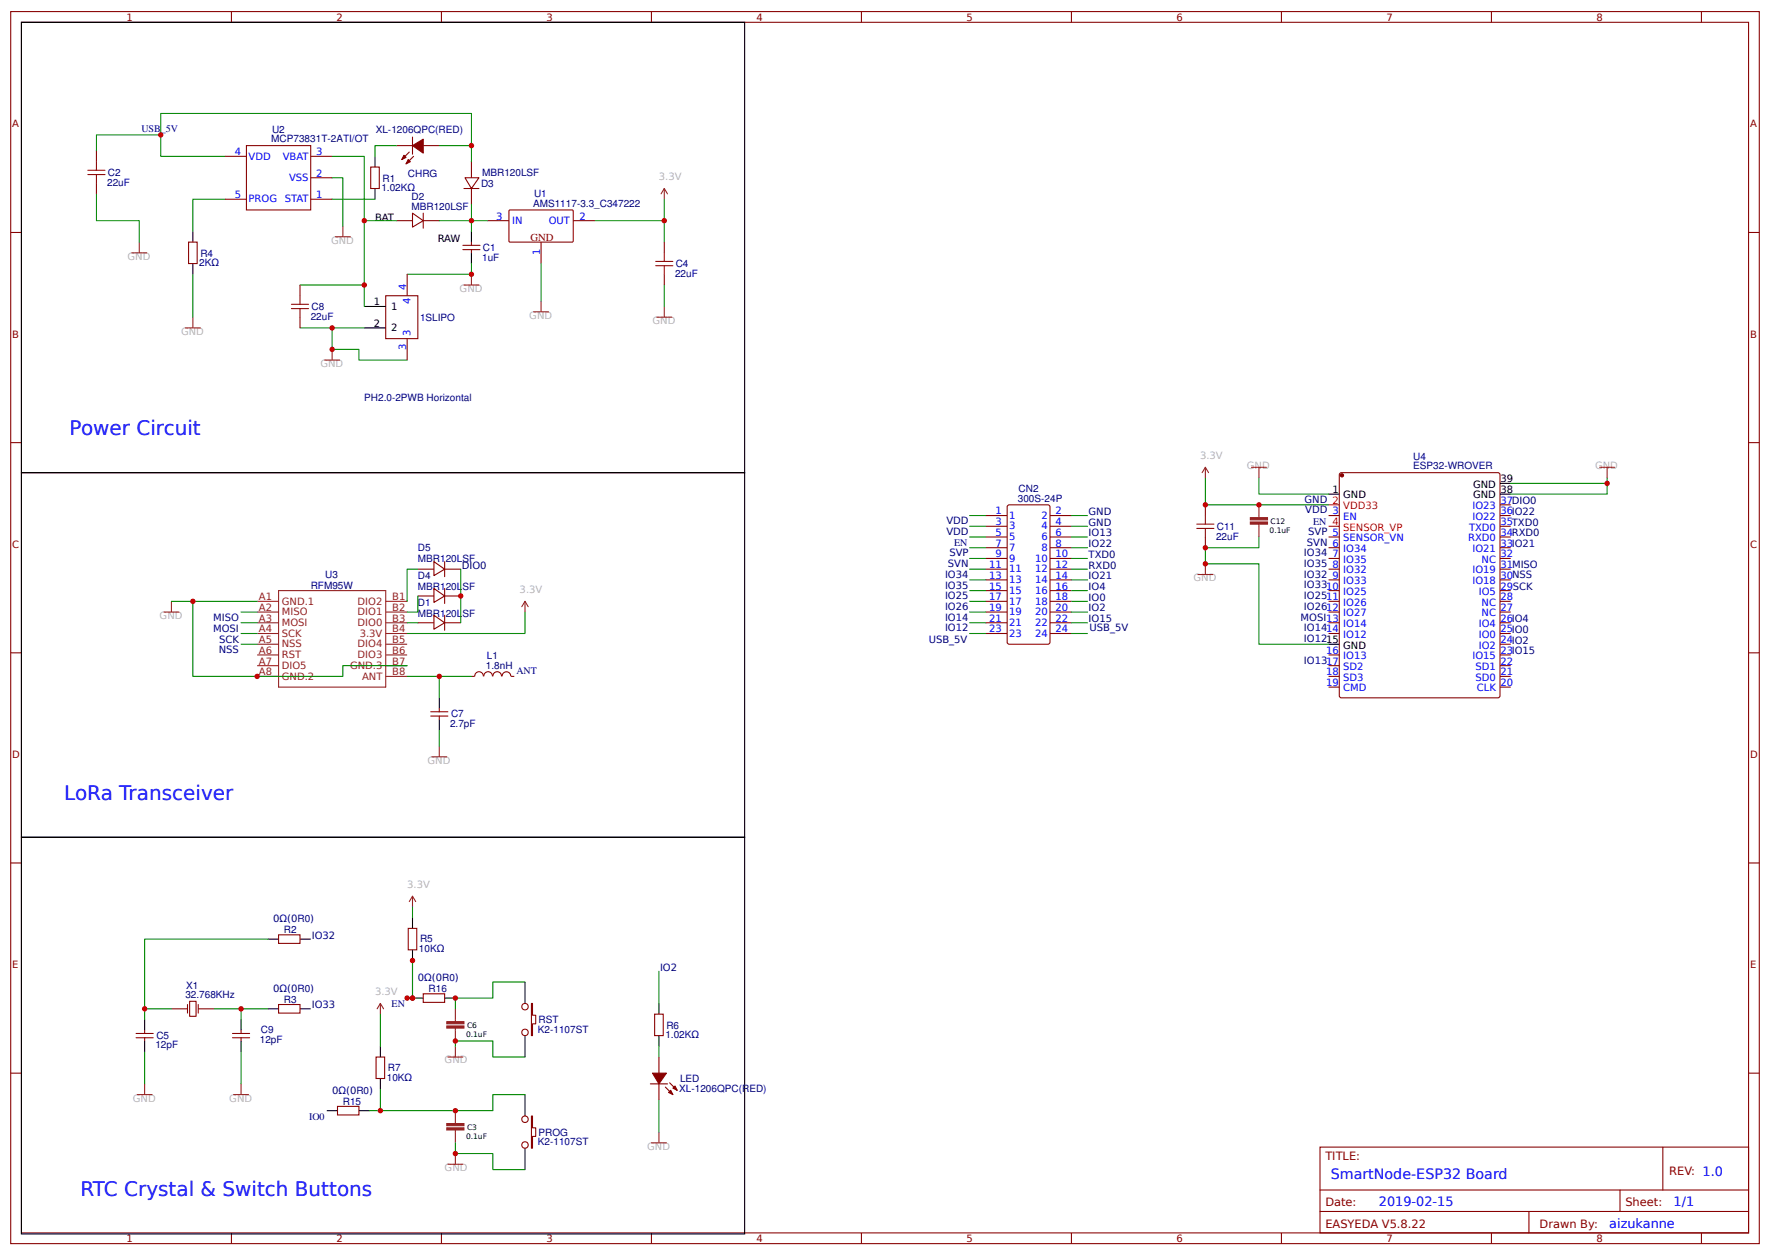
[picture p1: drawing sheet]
<svg xmlns="http://www.w3.org/2000/svg" width="437mm" height="310mm" viewBox="0 0 437 310" stroke-linecap="round" stroke-linejoin="round" font-family="sans-serif">
<g fill="none" stroke="#800" stroke-width=".26">
<path d="M2.6 2.9h431.8v304h-431.8zM5.3 5.5h426.5v298.7h-426.5zM57.1 2.9v2.6M109 2.9v2.6M160.9 2.9v2.6M212.7 2.9v2.6M264.6 2.9v2.6M316.4 2.9v2.6M368.3 2.9v2.6M420.2 2.9v2.6M23.8 37.3v2.6M55.6 38.6h5.3"/>
<path d="M60.9 35.9h15.8v15.9h-15.8zM76.7 38.6h5.3M97.9 35.9h4M101.1 37.5l-1.9 1.9M101.9 33.8v4.2M102.1 38.6l-1.8 1.8M104.5 35.9h4M116.4 39.9v4M2.6 57.4h2.7M23.8 45.2v2.6M46.6 59.7h2.1v5.3h-2.1zM55.6 49.2h5.3"/>
<path d="M76.7 49.2h5.3M76.7 43.9h5.3M91.5 41.2h2.2v5.3h-2.2zM97.9 54.5h4M101.9 52.6l2.6 1.9-2.6 1.5zM104.5 54.5h4M104.5 52.6v3.7M114.6 46.5h3.7M114.8 43.9h3.5l-1.9 2.6zM116.4 46.5v4M116.4 59.7v.8M120.4 54.5h5.3"/>
<path d="M125.7 51.9l.2-.1h15.5l.2 .3-.1 7.5-.2 .1h-15.5l-.1-.2zM133.6 59.7v5.3M141.6 54.5h5.2M164 59.7v2.7M431.8 57.4h2.6M74.1 70.3v2.7M74.1 78.3v2.6M95.2 73h8v10.6h-8zM100.5 67.7v5.3M114.3 61.6h4.2M114.3 60.5h4.2M116.4 61.6v.8"/>
<path d="M164 67.7v2.6M100.5 83.6v5.2M2.6 109.2h2.7M330.8 116.9l.5-.3h38.6l.4 .3 .1 54.8-.2 .4-38.9 .1-.5-.3zM431.8 109.2h2.6M107.2 138.6l2.6 1.8-2.6 1.6zM109.8 138.6v3.7M243.4 127.2h5.3M243.4 132.5h5.3M243.4 135.1h5.3M243.4 137.8h5.3M243.4 129.9h5.3"/>
<path d="M248.8 124.8l.4-.2h9.6l.4 .2 .1 33.6-.3 .5-9.8 .1-.4-.3zM259.3 127.2h5.3M259.3 132.5h5.3M259.3 135.1h5.3M259.3 137.8h5.3M259.3 129.9h5.3M297.7 124.6v2.6M297.7 132.5v2.6M328.1 127.2h2.6M328.1 132.5h2.6M328.1 135.1h2.6M328.1 137.8h2.6"/>
<path d="M370.4 127.2h2.7M370.4 132.5h2.7M370.4 135.1h2.7M370.4 137.8h2.7M370.4 129.9h2.7M370.4 124.6h2.7M103.2 140.4h4M103.2 153.7h4M103.2 147.1h4M107.2 151.8l2.6 1.9-2.6 1.6zM107.2 145.2l2.6 1.9-2.6 1.5zM109.8 140.4h4"/>
<path d="M109.8 153.7h4M109.8 145.2v3.7M109.8 151.8v3.7M109.8 147.1h4M243.4 140.4h5.3M243.4 143.1h5.3M243.4 145.7h5.3M243.4 148.4h5.3M243.4 151h5.3M243.4 153.7h5.3M243.4 156.3h5.3M259.3 140.4h5.3"/>
<path d="M259.3 143.1h5.3M259.3 145.7h5.3M259.3 148.4h5.3M259.3 151h5.3M259.3 153.7h5.3M259.3 156.3h5.3M328.1 140.4h2.6M328.1 143.1h2.6M328.1 145.7h2.6M328.1 148.4h2.6M328.1 151h2.6M328.1 153.7h2.6"/>
<path d="M328.1 156.3h2.6M370.4 140.4h2.7M370.4 143.1h2.7M370.4 145.7h2.7M370.4 148.4h2.7M370.4 151h2.7M370.4 153.7h2.7M370.4 156.3h2.7M370.4 159h2.7M2.6 161.1h2.7M106.4 176.7h4.2M106.4 175.6h4.2"/>
<path d="M108.5 174.8v.8M108.5 176.7v.8M119.3 166.9a1.06 1.06 0 0 0-1-1.2 1.06 1.06 0 0 0-1.1 1.2h-.8M119.5 166.9a1.06 1.06 0 0 1 1-1.2 1.06 1.06 0 0 1 1.1 1.2M121.7 166.9a1.06 1.06 0 0 1 1.1-1.2 1.06 1.06 0 0 1 1 1.2M124 166.9a1.06 1.06 0 0 1 1.1-1.1 1.06 1.06 0 0 1 1 1.1M126.2 166.9h.8M328.1 161.6h2.6M328.1 164.3h2.6M328.1 166.9h2.6M328.1 169.5h2.6M370.4 161.6h2.7"/>
<path d="M370.4 164.3h2.7M370.4 166.9h2.7M370.4 169.5h2.7M431.8 161.1h2.6M2.6 212.9h2.7M431.8 212.9h2.6M68.8 230.7h5.3v2.1h-5.3zM100.8 229.1h2.1v5.3h-2.1zM33.6 256.1h4.2M33.6 255h4.2M35.7 254.2v.8M35.7 256.1v.8"/>
<path d="M42.3 248.9h4M46.3 247.9v2.1M46.8 247.1h1.6v3.7h-1.6zM48.9 248.9h4M48.9 247.9v2.1M57.4 256.1h4.2M57.4 255h4.2M59.5 254.2v.8M59.5 256.1v.8M68.8 247.9h5.3v2.1h-5.3zM104.5 245.2h5.3v2.1h-5.3zM131.2 247.6h.3v2.9h.8v2.1h-.8v2.9h-.3z"/>
<path d="M161.7 250.2h2.1v5.3h-2.1zM2.6 264.8h2.7M83.3 273h5.3v2.1h-5.3zM92.9 260.8h2.1v5.3h-2.1zM131.2 275.4h.3v2.9h.8v2.1h-.8v2.9h-.3zM160.6 267.4h4.2M162.7 260.8v4M162.7 267.4v4M164.3 268.2l1.9 1.9M165.4 267.2l1.8 1.8M431.8 264.8h2.6M326 283.1h105.8v21.1h-105.8z"/>
<path d="M326 293.6h105.8M326 298.9h105.8M377.6 298.9v5.3M400 293.6v5.3M410.6 283.1v10.5M57.1 304.2v2.7M109 304.2v2.7M160.9 304.2v2.7M212.7 304.2v2.7M264.6 304.2v2.7M316.4 304.2v2.7M368.3 304.2v2.7"/>
<path d="M420.2 304.2v2.7"/>
<circle cx="129.6" cy="254.7" r=".8"/>
<circle cx="129.6" cy="248.4" r=".8"/>
<circle cx="129.6" cy="276.2" r=".8"/>
<circle cx="129.6" cy="282.5" r=".8"/>
</g>
<g fill="none" stroke="#8d2323" stroke-width=".26">
<path d="M34.4 59.7v2.7M82.8 58.4h3.7M84.7 55.8v2.6M164 46.5v2.7M164 46.5l.8 1.3M164 46.5l-.8 1.3M32.5 62.4h3.7M47.6 78.3v2.6M114.6 70.3h3.7M116.4 67.7v2.6M131.8 76.9h3.7M133.6 74.3v2.6"/>
<path d="M162.2 78.3h3.7M164 75.6v2.7M45.8 80.9h3.7M80.2 88.8h3.7M82 86.2v2.6M297.7 115.3v2.7M297.7 115.3l.7 1.3M297.7 115.3l-.8 1.3M309 115.3h3.7M310.9 115.3v2.7M395 115.3h3.7M396.9 115.3v2.7"/>
<path d="M297.7 139.1v2.7M310.9 124.6v3.1M310.9 129.3v3.2M40.5 151h3.7M42.3 148.4v2.6M63.5 151h5.3M63.5 148.4h5.3M63.5 153.7h5.3M63.5 156.3h5.3M63.5 159h5.3M68.8 145.7h26.4v23.8h-26.4zM95.2 151h5.3"/>
<path d="M95.2 148.4h5.3M95.2 153.7h5.3M95.2 156.3h5.3M95.2 159h5.3M129.6 148.4v2.6M129.6 148.4l.8 1.3M129.6 148.4l-.7 1.3M295.8 141.8h3.7M63.5 161.6h5.3M63.5 164.3h5.3M63.5 166.9h5.3M95.2 161.6h5.3"/>
<path d="M95.2 164.3h5.3M95.2 166.9h5.3M106.6 186.7h3.7M108.5 184.1v2.6M101.9 221.1v2.7M101.9 221.1l.8 1.4M101.9 221.1l-.8 1.4M93.9 247.6v2.6M93.9 247.6l.8 1.3M93.9 247.6l-.8 1.3M112.4 248.9v3.2M112.4 253.7v3.2"/>
<path d="M112.4 258.2v2.6M33.9 270.1h3.7M35.7 267.4v2.7M57.7 270.1h3.7M59.5 267.4v2.7M110.6 260.8h3.7M112.4 274.1v3.1M112.4 278.8v3.2M162.7 279.3v2.7M110.6 287.3h3.7M112.4 284.6v2.7M160.9 282h3.7"/>
</g>
<g fill="none" stroke="#080" stroke-width=".26">
<path d="M39.7 33.3h-15.9v4M55.6 38.6h-15.9v-10.6h76.7v11.9M82 38.6h8v15.9M97.9 35.9h-5.3v2.7M108.5 35.9h7.9M23.8 47.8v6.7h10.6v5.2M55.6 49.2h-8v7.9M82 43.9h2.7v11.9M82 49.2h10.6M90 54.5v15.8h-15.9M90 54.5h7.9M108.5 54.5h11.9"/>
<path d="M116.4 50.5v6.6M164 49.2v5.3h-17.2M164 54.5v5.2M47.6 67.7v10.6M90 70.3v5.3M116.4 65v2.7h-15.9M133.6 65v9.3M164 70.3v5.3M74.1 80.9h15.9M82 80.9v5.3h6.6v2.6h11.9M297.7 118v6.6h30.4M310.9 118v3.9h17.2"/>
<path d="M373.1 119.3h23.8M396.9 118v3.9h-23.8M239.4 127.2h4M239.4 135.1h4M239.4 132.5h4M239.4 129.9h4M239.4 137.8h4M264.6 127.2h4M264.6 135.1h4M264.6 132.5h4M264.6 129.9h4M264.6 137.8h4"/>
<path d="M310.9 132.5v2.6h-13.2v4h13.2v19.9h17.2M42.3 148.4h21.2M47.6 148.4v18.5h37.1v-2.6h15.8M59.5 153.7h4M59.5 151h4M59.5 156.3h4M59.5 159h4M100.5 153.7h2.7M103.2 140.4h-2.7v8M103.2 147.1v3.9h-2.7M113.8 140.4v13.3M129.6 151v5.3h-29.1"/>
<path d="M239.4 148.4h4M239.4 153.7h4M239.4 140.4h4M239.4 143.1h4M239.4 145.7h4M239.4 151h4M239.4 156.3h4M264.6 148.4h4M264.6 153.7h4M264.6 140.4h4M264.6 143.1h4M264.6 145.7h4"/>
<path d="M264.6 151h4M264.6 156.3h4M100.5 166.9h8v5.3M108.5 166.9h7.9M108.5 180.1v4M66.1 231.7h-30.4v17.2M101.9 237v9.3h-1.4h1.4M101.9 223.8v2.6M162.7 239.7v7.9M35.7 259.5v7.9M42.3 248.9h-6.6v2.7M52.9 248.9h6.6v2.7"/>
<path d="M59.5 259.5v7.9M59.5 248.9h6.6M93.9 250.2v8M112.4 258.2v-1.3h9.3v3.9h7.9M129.6 242.3h-7.9v4h-9.3v2.6M162.7 258.2v2.6M93.9 268.8v5.3M129.6 270.1h-7.9v4h-30.4M162.7 271.4v7.9M112.4 282v2.6h9.3v4h7.9"/>
</g>
<g fill="none" stroke="#000" stroke-width=".26">
<path d="M5.3 5.5h178.6v111.1h-178.6zM92.6 38.6v2.6M47.6 57.1v2.6M92.6 46.5v2.7M116.4 57.1v2.6M47.6 65v2.7M90 75.6h5.2M116.4 62.4v2.6M90 80.9h5.2M5.3 116.6h178.6v90h-178.6zM370.4 119.3h2.7M328.1 121.9h2.6"/>
<path d="M370.4 121.9h2.7M328.1 159h2.6M108.5 172.2v2.6M108.5 177.5v2.6M5.3 206.6h178.6v97.9h-178.6zM66.1 231.7h2.7M74.1 231.7h2.6M101.9 226.4v2.7M101.9 234.4v2.6M35.7 251.6v2.6M35.7 256.9v2.6M59.5 251.6v2.6"/>
<path d="M59.5 256.9v2.6M66.1 248.9h2.7M74.1 248.9h2.6M93.9 258.2v2.6M101.9 246.3h2.6M109.8 246.3h2.6M129.6 242.3v5.3M129.6 255.5v5.3M162.7 247.6v2.6M162.7 255.5v2.7M80.7 274.1h2.6M88.6 274.1h2.7"/>
<path d="M93.9 266.1v2.7M129.6 270.1v5.3M129.6 283.3v5.3"/>
</g>
<g fill="#800" stroke="#800" stroke-width=".26">
<path d="M99.7 38.3l.6 .5-1.1 .6z"/>
<path d="M100.8 39.4l.5 .5-1 .5z"/>
<path d="M101.9 35.9l2.6-1.6v3.5z"/>
<path d="M165.1 269.6l.5-.6 .6 1.1z"/>
<path d="M166.2 268.5l.5-.5 .5 1z"/>
<path d="M161.1 264.8h3.5l-1.9 2.6z"/>
<circle cx="331.4" cy="117.3" r=".4"/>
</g>
<g fill="#8d2323" stroke="#8d2323" stroke-width=".26">
<path d="M110.3 278.3h4.3v.5h-4.3z"/>
<path d="M110.3 277.2h4.3v.6h-4.3z"/>
<path d="M110.3 253.2h4.3v.5h-4.3z"/>
<path d="M110.3 252.1h4.3v.5h-4.3z"/>
<path d="M308.8 128.8h4.2v.5h-4.2z"/>
<path d="M308.8 127.7h4.2v.6h-4.2z"/>
</g>
<path d="M328.1 124.6h2.6M328.1 129.9h2.6" fill="none" stroke="#f00" stroke-width=".26"/>
<g fill="none" stroke="#a00000" stroke-width=".26">
<path d="M23.8 39.9v2.1M21.7 43.1h4.2M21.7 42h4.2M23.8 43.1v2.1M72 76.1h4.2M72 75.1h4.2M74.1 73v2.1M74.1 76.1v2.2M161.9 65.6h4.3M161.9 64.5h4.3M164 62.4v2.1M164 65.6v2.1"/>
<path d="M295.5 130.4h4.3M295.5 129.3h4.3M297.7 127.2v2.1M297.7 130.4v2.1"/>
</g>
<g fill="#c00">
<circle cx="90" cy="70.3" r=".66"/>
<circle cx="90" cy="54.5" r=".66"/>
<circle cx="93.9" cy="274.1" r=".66"/>
<circle cx="116.4" cy="67.7" r=".66"/>
<circle cx="82" cy="86.2" r=".66"/>
<circle cx="396.9" cy="119.3" r=".66"/>
<circle cx="297.7" cy="139.1" r=".66"/>
<circle cx="310.9" cy="124.6" r=".66"/>
<circle cx="101.9" cy="246.3" r=".66"/>
<circle cx="35.7" cy="248.9" r=".66"/>
<circle cx="108.5" cy="166.9" r=".66"/>
<circle cx="63.5" cy="166.9" r=".66"/>
<circle cx="47.6" cy="148.4" r=".66"/>
<circle cx="82" cy="80.9" r=".66"/>
<circle cx="116.4" cy="35.9" r=".66"/>
<circle cx="116.4" cy="54.5" r=".66"/>
<circle cx="39.7" cy="33.3" r=".66"/>
<circle cx="164" cy="54.5" r=".66"/>
<circle cx="112.4" cy="274.1" r=".66"/>
<circle cx="112.4" cy="256.9" r=".66"/>
<circle cx="113.8" cy="147.1" r=".66"/>
<circle cx="59.5" cy="248.9" r=".66"/>
<circle cx="112.4" cy="246.3" r=".66"/>
<circle cx="101.9" cy="237" r=".66"/>
<circle cx="297.7" cy="135.1" r=".66"/>
<circle cx="297.7" cy="124.6" r=".66"/>
<circle cx="112.4" cy="284.6" r=".66"/>
<circle cx="100.5" cy="246.3" r=".66"/>
</g>
<g font-size="4.9" fill="#00f">
<text x="17.2" y="107.4">Power Circuit</text>
<text x="15.9" y="197.3">LoRa Transceiver</text>
<text x="19.8" y="295.2">RTC Crystal &amp; Switch Buttons</text>
</g>
<text font-size="3.5" fill="#00f" x="328.6" y="291">SmartNode-ESP32 Board</text>
<g font-size="3.2" fill="#00f">
<text x="340.5" y="297.6">2019-02-15</text>
<text x="413.3" y="297.6">1/1</text>
<text x="397.4" y="302.9">aizukanne</text>
</g>
<g font-size="2.8" fill="#800">
<text x="327.3" y="286.2">TITLE:</text>
<text x="412.2" y="289.9">REV: 1.0</text>
<text x="327.3" y="297.6">Date:</text>
<text x="401.4" y="297.6">Sheet:</text>
<text x="327.3" y="302.9">EASYEDA V5.8.22</text>
<text x="380.2" y="302.9">Drawn By:</text>
</g>
<text font-size="2.6" fill="#800" x="131" y="59.5">GND</text>
<g font-size="2.5" fill="#800">
<text x="31.2" y="5.1">1</text>
<text x="83.1" y="5.1">2</text>
<text x="134.9" y="5.1">3</text>
<text x="186.8" y="5.1">4</text>
<text x="238.7" y="5.1">5</text>
<text x="290.5" y="5.1">6</text>
<text x="342.4" y="5.1">7</text>
<text x="394.2" y="5.1">8</text>
<text x="3" y="31.4">A</text>
<text x="432.2" y="31.4">A</text>
<text x="3" y="83.3">B</text>
<text x="432.2" y="83.3">B</text>
<text x="3" y="135.1">C</text>
<text x="432.2" y="135.1">C</text>
<text x="3" y="187">D</text>
<text x="432.2" y="187">D</text>
<text x="3" y="238.9">E</text>
<text x="432.2" y="238.9">E</text>
<text x="31.2" y="306.5">1</text>
<text x="83.1" y="306.5">2</text>
<text x="134.9" y="306.5">3</text>
<text x="186.8" y="306.5">4</text>
<text x="238.7" y="306.5">5</text>
<text x="290.5" y="306.5">6</text>
<text x="342.4" y="306.5">7</text>
<text x="394.2" y="306.5">8</text>
</g>
<g font-size="2.5" fill="#000080">
<text x="34.9" y="32.7">USB_5V</text>
<text x="67" y="35.1">MCP73831T-2ATI/OT</text>
<text x="67.2" y="32.7">U2</text>
<text x="92.8" y="32.9">XL-1206QPC(RED)</text>
<text x="26.5" y="45.8">22uF</text>
<text x="26.6" y="43.4">C2</text>
<text x="94.2" y="47.2">1.02KΩ</text>
<text x="94.5" y="44.8">R1</text>
<text x="100.7" y="43.8">CHRG</text>
<text x="118.8" y="46.1">D3</text>
<text x="119.1" y="43.5">MBR120LSF</text>
<text x="101.6" y="51.8">MBR120LSF</text>
<text x="101.6" y="49.5">D2</text>
<text x="131.6" y="51">AMS1117-3.3_C347222</text>
<text x="131.9" y="48.6">U1</text>
<text x="49.2" y="65.7">2KΩ</text>
<text x="49.5" y="63.3">R4</text>
<text x="119.1" y="64.3">1uF</text>
<text x="119.3" y="61.9">C1</text>
<text x="166.9" y="65.9">C4</text>
<text x="166.7" y="68.3">22uF</text>
<text x="76.9" y="76.5">C8</text>
<text x="76.7" y="78.9">22uF</text>
<text x="103.7" y="79.1">1SLIPO</text>
<text x="90" y="99">PH2.0-2PWB Horizontal</text>
<text x="349" y="113.5">U4</text>
<text x="349" y="115.8">ESP32-WROVER</text>
<text x="251.4" y="123.8">300S-24P</text>
<text x="251.5" y="121.4">CN2</text>
<text x="322.2" y="124">GND 2</text>
<text x="233.7" y="132">VDD</text>
<text x="233.7" y="129.3">VDD</text>
<text x="268.8" y="127.1">GND</text>
<text x="268.8" y="129.7">GND</text>
<text x="300.5" y="130.7">C11</text>
<text x="322.3" y="126.7">VDD 3</text>
<text x="323.1" y="132">SVP 5</text>
<text x="324.3" y="129.5">EN 4</text>
<text x="103.2" y="136.1">D5</text>
<text x="234.4" y="137.3">SVP</text>
<text x="235.6" y="134.8">EN</text>
<text x="268.8" y="132.4">IO13</text>
<text x="268.8" y="137.6">TXD0</text>
<text x="268.8" y="135">IO22</text>
<text x="300.3" y="133.1">22uF</text>
<text x="322" y="137.3">IO34</text>
<text x="322.7" y="134.6">SVN 6</text>
<text x="80.3" y="142.6">U3</text>
<text x="103.2" y="143">D4</text>
<text x="103.2" y="138.7">MBR120LSF</text>
<text x="114" y="140.3">DIO0</text>
<text x="233.4" y="142.6">IO34</text>
<text x="234.1" y="139.9">SVN</text>
<text x="268.8" y="142.9">IO21</text>
<text x="268.8" y="140.3">RXD0</text>
<text x="322" y="139.9">IO35</text>
<text x="322" y="142.6">IO32</text>
<text x="76.7" y="145.3">RFM95W</text>
<text x="103.2" y="149.6">D1</text>
<text x="103.2" y="145.6">MBR120LSF</text>
<text x="233.4" y="145.2">IO35</text>
<text x="233.4" y="147.8">IO25</text>
<text x="268.8" y="148.2">IO0</text>
<text x="268.8" y="145.6">IO4</text>
<text x="322" y="147.8">IO2511</text>
<text x="322" y="145.2">IO3310</text>
<text x="52.6" y="153.3">MISO</text>
<text x="52.6" y="155.9">MOSI</text>
<text x="103.2" y="152.2">MBR120LSF</text>
<text x="233.4" y="150.5">IO26</text>
<text x="233.4" y="153.1">IO14</text>
<text x="233.4" y="155.8">IO12</text>
<text x="268.8" y="153.5">IO15</text>
<text x="268.8" y="150.9">IO2</text>
<text x="269.1" y="155.7">USB_5V</text>
<text x="321.2" y="153.3">MOSI13</text>
<text x="322" y="150.5">IO2612</text>
<text x="322" y="155.8">IO1414</text>
<text x="54" y="161.2">NSS</text>
<text x="54.1" y="158.6">SCK</text>
<text x="229.4" y="158.7">USB_5V</text>
<text x="322" y="158.4">IO1215</text>
<text x="120" y="165">1.8nH</text>
<text x="120.3" y="162.6">L1</text>
<text x="127.5" y="166.2">ANT</text>
<text x="322" y="163.7">IO1317</text>
<text x="111.1" y="179.3">2.7pF</text>
<text x="111.4" y="177">C7</text>
<text x="67.5" y="227.6">0Ω(0R0)</text>
<text x="70.1" y="230.2">R2</text>
<text x="77" y="231.6">IO32</text>
<text x="103.7" y="232.5">R5</text>
<text x="103.5" y="234.9">10KΩ</text>
<text x="163" y="239.6">IO2</text>
<text x="46" y="244">X1</text>
<text x="67.5" y="244.8">0Ω(0R0)</text>
<text x="103.2" y="242.2">0Ω(0R0)</text>
<text x="105.8" y="244.8">R16</text>
<text x="45.8" y="246.3">32.768KHz</text>
<text x="70.1" y="247.4">R3</text>
<text x="77" y="248.8">IO33</text>
<text x="96.7" y="248.6">EN</text>
<text x="38.6" y="256.3">C5</text>
<text x="64.2" y="257.3">12pF</text>
<text x="64.4" y="254.9">C9</text>
<text x="132.8" y="254.8">K2-1107ST</text>
<text x="133" y="252.4">RST</text>
<text x="164.3" y="256.2">1.02KΩ</text>
<text x="164.6" y="253.8">R6</text>
<text x="38.4" y="258.7">12pF</text>
<text x="82" y="269.9">0Ω(0R0)</text>
<text x="95.5" y="266.6">10KΩ</text>
<text x="95.8" y="264.3">R7</text>
<text x="167.7" y="269.4">XL-1206QPC(RED)</text>
<text x="167.9" y="267">LED</text>
<text x="84.7" y="272.6">R15</text>
<text x="76.3" y="276.4">IO0</text>
<text x="133" y="280.2">PROG</text>
<text x="132.8" y="282.6">K2-1107ST</text>
</g>
<g font-size="2.5" fill="#00f">
<text x="58" y="38.3">4</text>
<text x="61.4" y="39.4">VDD</text>
<text x="69.8" y="39.4">VBAT</text>
<text x="78.1" y="38.3">3</text>
<text x="71.4" y="44.7">VSS</text>
<text x="78.1" y="43.6">2</text>
<text x="58" y="48.9">5</text>
<text x="61.4" y="50">PROG</text>
<text x="70.3" y="50">STAT</text>
<text x="78.1" y="48.9">1</text>
<text x="122.5" y="54.2">3</text>
<text x="126.5" y="55.2">IN</text>
<text x="135.5" y="55.2">OUT</text>
<text x="143.1" y="54.2">2</text>
<text x="133.3" y="62.9" transform="rotate(-90 133.3 62.9)">1</text>
<text x="100.3" y="71.6" transform="rotate(-90 100.3 71.6)">4</text>
<text x="101.3" y="75.1" transform="rotate(-90 101.3 75.1)">4</text>
<text x="101.3" y="83" transform="rotate(-90 101.3 83)">3</text>
<text x="100.3" y="86.5" transform="rotate(-90 100.3 86.5)">3</text>
<text x="363.6" y="125.6">IO23</text>
<text x="370.5" y="124.3">37DIO0</text>
<text x="245.8" y="126.9">1</text>
<text x="245.8" y="129.6">3</text>
<text x="249.2" y="128">1</text>
<text x="249.2" y="130.7">3</text>
<text x="257.2" y="128">2</text>
<text x="257.2" y="130.7">4</text>
<text x="260.6" y="126.9">2</text>
<text x="260.6" y="129.6">4</text>
<text x="331.7" y="128.3">EN</text>
<text x="362.8" y="130.9">TXD0</text>
<text x="363.6" y="128.3">IO22</text>
<text x="370.5" y="129.6">35TXD0</text>
<text x="370.5" y="126.9">36IO22</text>
<text x="245.8" y="132.2">5</text>
<text x="245.8" y="134.9">7</text>
<text x="245.8" y="137.5">9</text>
<text x="249.2" y="133.3">5</text>
<text x="249.2" y="135.9">7</text>
<text x="257.2" y="133.3">6</text>
<text x="257.2" y="135.9">8</text>
<text x="260.6" y="132.2">6</text>
<text x="260.6" y="134.9">8</text>
<text x="260.6" y="137.5">10</text>
<text x="329" y="137.5">7</text>
<text x="331.7" y="133.6">SENSOR_VN</text>
<text x="331.7" y="136.2">IO34</text>
<text x="362.6" y="133.6">RXD0</text>
<text x="363.6" y="136.2">IO21</text>
<text x="370.5" y="137.5">32</text>
<text x="370.5" y="132.2">34RXD0</text>
<text x="370.5" y="134.9">33IO21</text>
<text x="244.2" y="140.2">11</text>
<text x="244.2" y="142.8">13</text>
<text x="249.2" y="138.6">9</text>
<text x="249.2" y="141.2">11</text>
<text x="249.2" y="143.9">13</text>
<text x="255.6" y="138.6">10</text>
<text x="255.6" y="141.2">12</text>
<text x="255.6" y="143.9">14</text>
<text x="260.6" y="140.2">12</text>
<text x="260.6" y="142.8">14</text>
<text x="329" y="140.2">8</text>
<text x="329" y="142.8">9</text>
<text x="331.7" y="138.9">IO35</text>
<text x="331.7" y="141.5">IO32</text>
<text x="363.6" y="141.5">IO19</text>
<text x="365.9" y="138.9">NC</text>
<text x="370.5" y="142.8">30NSS</text>
<text x="370.5" y="140.2">31MISO</text>
<text x="244.2" y="145.5">15</text>
<text x="244.2" y="148.1">17</text>
<text x="249.2" y="146.5">15</text>
<text x="249.2" y="149.2">17</text>
<text x="255.6" y="146.5">16</text>
<text x="255.6" y="149.2">18</text>
<text x="260.6" y="145.5">16</text>
<text x="260.6" y="148.1">18</text>
<text x="331.7" y="144.1">IO33</text>
<text x="331.7" y="146.8">IO25</text>
<text x="331.7" y="149.4">IO26</text>
<text x="363.6" y="144.1">IO18</text>
<text x="365.2" y="146.8">IO5</text>
<text x="365.9" y="149.4">NC</text>
<text x="370.5" y="148.1">28</text>
<text x="370.5" y="145.5">29SCK</text>
<text x="244.2" y="150.8">19</text>
<text x="244.2" y="153.4">21</text>
<text x="249.2" y="151.8">19</text>
<text x="249.2" y="154.5">21</text>
<text x="255.6" y="151.8">20</text>
<text x="255.6" y="154.5">22</text>
<text x="260.6" y="150.8">20</text>
<text x="260.6" y="153.4">22</text>
<text x="331.7" y="152.1">IO27</text>
<text x="331.7" y="154.7">IO14</text>
<text x="365.2" y="154.7">IO4</text>
<text x="365.9" y="152.1">NC</text>
<text x="370.5" y="150.8">27</text>
<text x="370.5" y="153.4">26IO4</text>
<text x="244.2" y="156.1">23</text>
<text x="249.2" y="157.1">23</text>
<text x="255.6" y="157.1">24</text>
<text x="260.6" y="156.1">24</text>
<text x="327.5" y="161.3">16</text>
<text x="331.7" y="157.4">IO12</text>
<text x="365.2" y="160">IO2</text>
<text x="365.2" y="157.4">IO0</text>
<text x="370.5" y="161.3">23IO15</text>
<text x="370.5" y="158.7">24IO2</text>
<text x="370.5" y="156.1">25IO0</text>
<text x="327.5" y="166.6">18</text>
<text x="331.7" y="162.7">IO13</text>
<text x="331.7" y="165.3">SD2</text>
<text x="331.7" y="168">SD3</text>
<text x="363.6" y="162.7">IO15</text>
<text x="364.4" y="168">SD0</text>
<text x="364.4" y="165.3">SD1</text>
<text x="370.5" y="166.6">21</text>
<text x="370.5" y="164">22</text>
<text x="327.5" y="169.3">19</text>
<text x="331.7" y="170.6">CMD</text>
<text x="364.7" y="170.6">CLK</text>
<text x="370.5" y="169.3">20</text>
</g>
<g font-size="2.5" fill="#b4b4b4">
<text x="162.7" y="44.5">3.3V</text>
<text x="31.5" y="64.1">GND</text>
<text x="81.8" y="60.1">GND</text>
<text x="113.5" y="72">GND</text>
<text x="44.7" y="82.6">GND</text>
<text x="130.7" y="78.7">GND</text>
<text x="161.1" y="80">GND</text>
<text x="79.1" y="90.6">GND</text>
<text x="296.3" y="113.3">3.3V</text>
<text x="307.9" y="115.7">GND</text>
<text x="393.9" y="115.7">GND</text>
<text x="294.7" y="143.5">GND</text>
<text x="128.3" y="146.4">3.3V</text>
<text x="39.4" y="152.7">GND</text>
<text x="105.6" y="188.5">GND</text>
<text x="100.5" y="219.1">3.3V</text>
<text x="92.6" y="245.6">3.3V</text>
<text x="109.8" y="262.4">GND</text>
<text x="32.8" y="271.8">GND</text>
<text x="56.6" y="271.8">GND</text>
<text x="159.8" y="283.7">GND</text>
<text x="109.8" y="288.9">GND</text>
</g>
<g font-size="2.5">
<text x="92.6" y="54.5">BAT</text>
<text x="108.1" y="59.7">RAW</text>
<text x="92.4" y="75.4">1</text>
<text x="96.6" y="76.4">1</text>
<text x="92.4" y="80.6">2</text>
<text x="96.6" y="81.7">2</text>
<text x="370.5" y="119">39</text>
<text x="329" y="121.7">1</text>
<text x="331.7" y="123">GND</text>
<text x="363.8" y="123">GND</text>
<text x="363.8" y="120.3">GND</text>
<text x="370.5" y="121.7">38</text>
<text x="331.7" y="160">GND</text>
</g>
<g font-size="2.5" fill="#f00">
<text x="331.7" y="125.6">VDD33</text>
<text x="331.7" y="130.9">SENSOR_VP</text>
</g>
<g font-size="2.5" fill="#8d2323">
<text x="63.9" y="148.1">A1</text>
<text x="69.6" y="149.2">GND.1</text>
<text x="88.3" y="149.2">DIO2</text>
<text x="96.8" y="148.1">B1</text>
<text x="63.9" y="150.8">A2</text>
<text x="63.9" y="153.4">A3</text>
<text x="69.6" y="151.8">MISO</text>
<text x="69.6" y="154.5">MOSI</text>
<text x="88.3" y="154.5">DIO0</text>
<text x="88.3" y="151.8">DIO1</text>
<text x="96.8" y="153.4">B3</text>
<text x="96.8" y="150.8">B2</text>
<text x="63.9" y="156.1">A4</text>
<text x="63.9" y="158.7">A5</text>
<text x="63.9" y="161.3">A6</text>
<text x="69.6" y="157.1">SCK</text>
<text x="69.6" y="159.8">NSS</text>
<text x="88.3" y="159.8">DIO4</text>
<text x="88.8" y="157.1">3.3V</text>
<text x="96.8" y="161.3">B6</text>
<text x="96.8" y="158.7">B5</text>
<text x="96.8" y="156.1">B4</text>
<text x="63.9" y="164">A7</text>
<text x="63.9" y="166.6">A8</text>
<text x="69.6" y="162.4">RST</text>
<text x="69.6" y="165">DIO5</text>
<text x="69.6" y="167.7">GND.2</text>
<text x="86.4" y="165">GND.3</text>
<text x="88.3" y="162.4">DIO3</text>
<text x="89.4" y="167.7">ANT</text>
<text x="96.8" y="166.6">B8</text>
<text x="96.8" y="164">B7</text>
</g>
<g font-size="1.9">
<text x="313.5" y="131.5">0.1uF</text>
<text x="313.8" y="129.2">C12</text>
<text x="115.1" y="255.9">0.1uF</text>
<text x="115.3" y="253.6">C6</text>
<text x="115.1" y="281">0.1uF</text>
<text x="115.3" y="278.7">C3</text>
</g>
</svg>
